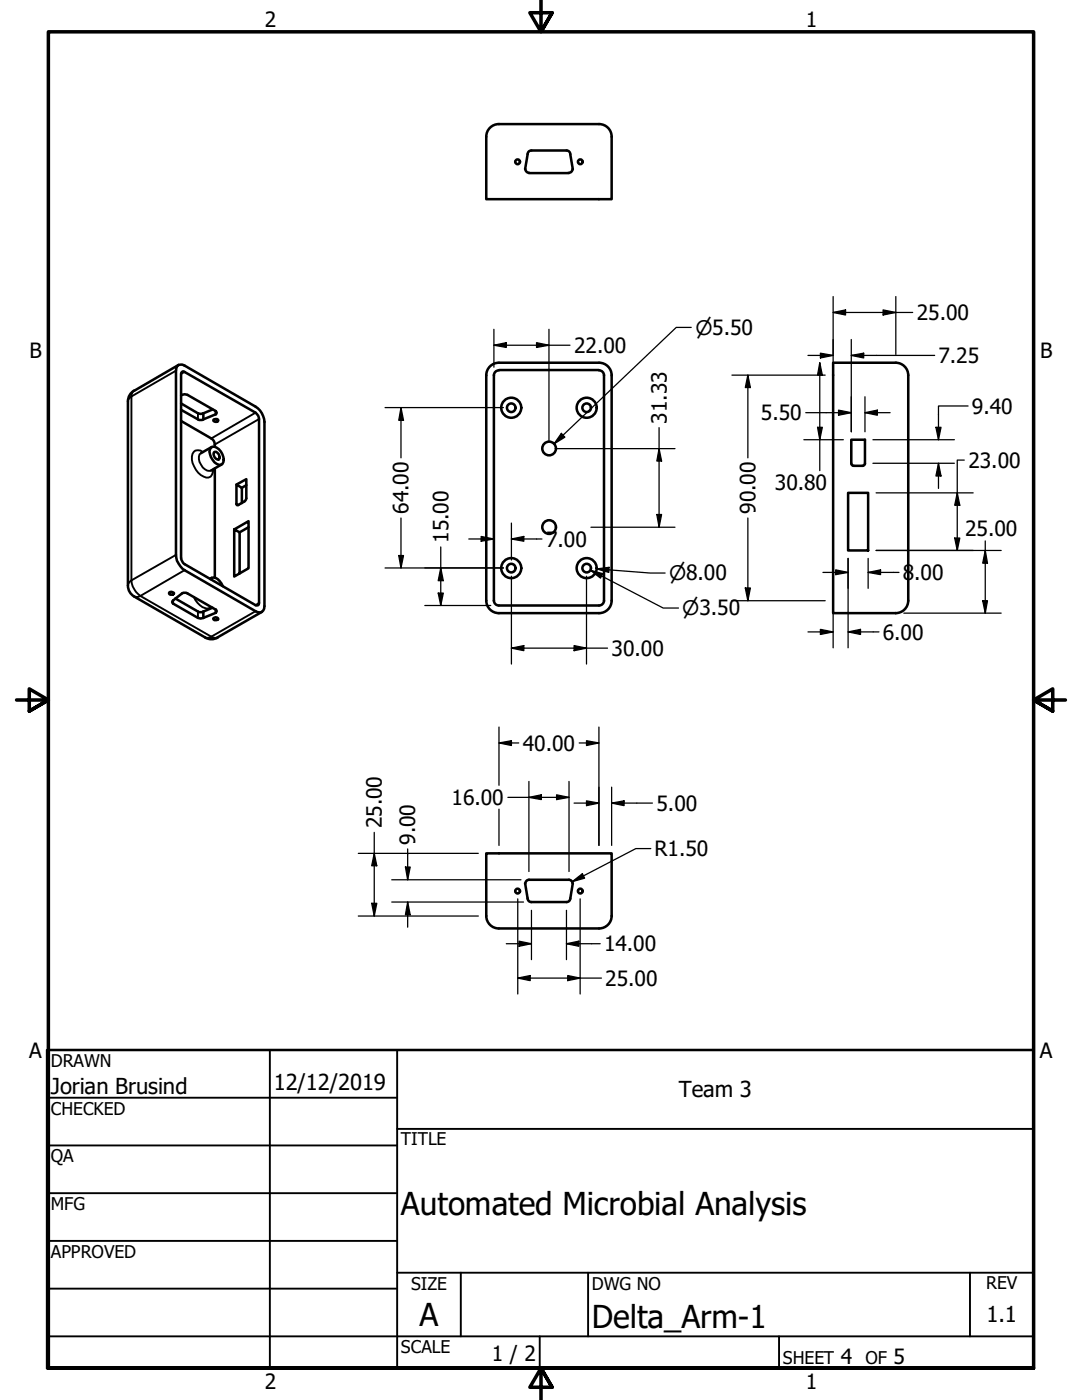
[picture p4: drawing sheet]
<svg xmlns="http://www.w3.org/2000/svg" width="216mm" height="279mm" viewBox="0 0 216 279" stroke-linecap="round" stroke-linejoin="round" font-family="sans-serif">
<!-- layer: Visible (ANSI) -->
<g fill="none" stroke="#000" stroke-width=".51">
<path d="M99.5 24.8a2.51 2.51 0 0 0-2.5 2.5v12.5h25v-12.5a2.51 2.51 0 0 0-2.5-2.5h-19.9M104.8 33.8a.73 .73 0 0 0 .8 .7M105.5 34.5h8M106 30a.73 .73 0 0 0-.7 .8l-.5 3M106 30h7.1a.73 .73 0 0 1 .7 .8l.5 3M114.2 33.8a.73 .73 0 0 1-.7 .7M26.8 77.9a2.51 2.51 0 0 0-1.3 2.2v36.7M35.3 73.2a1.16 1.16 0 0 1 1.5-.2l14.2 8.2a3.9 3.9 0 0 1 1.8 3v36.8a1.08 1.08 0 0 1-.6 1.1 1.08 1.08 0 0 1-1.2-.1l-14.2-8.2a4 4 0 0 1-1.7-3.1v-36.7zM35.6 72.8l-8.8 5.2M36.1 78.9l.7-.2 .6 .1 5.7 3.2M36.4 74.2h.4l14.2 8.2a1.63 1.63 0 0 1 .7 1.2v36.7l-.1 .4-.4 .1-14.4-8.2-.6-.9-.1-37.1zM99.5 73.9a.99 .99 0 0 0-.9 1v45a.98 .98 0 0 0 .9 .9"/>
<path d="M99.5 72.4a2.51 2.51 0 0 0-2.5 2.5v45a2.51 2.51 0 0 0 2.5 2.5M99.6 72.4h19.9a2.51 2.51 0 0 1 2.5 2.5v45a2.51 2.51 0 0 1-2.5 2.5h-19.9M99.6 73.9h19.9M119.5 73.9a.98 .98 0 0 1 1 1v45a.99 .99 0 0 1-1 .9h-19.9M166.2 72.4h12.5a2.51 2.51 0 0 1 2.5 2.5v45a2.51 2.51 0 0 1-2.5 2.5h-12.5zM36.1 84l6.1 3.5a1.54 1.54 0 0 1 .7 1.7M36.1 81.8l3.7 2 .8-.1M36.1 80.5l3.4 2 .6 .1 .5-.1M40.6 82.5v1.2M42.1 89.3a1.14 1.14 0 0 1 1.6 .4 2.47 2.47 0 0 1 .7 2.9 1.14 1.14 0 0 1-1.6-.3 2.96 2.96 0 0 1-.9-2.6zM42.2 89.2l-2.1 1.2M42.4 81.7l-1.8 .8"/>
<path d="M42.7 83.7l.6-.1 .3 .3a.6 .6 0 0 1-1.1 0zM42.7 90.3l.2-.1a1.02 1.02 0 0 1 .7 1.6 1.15 1.15 0 0 1-.9-1.5zM42.9 93.5v21.8M43.1 82l.1 .4-.1 .3M43.1 82.7l-2.5 1M43.1 82v.7M44.2 92.7l-2.1 1.2M47.2 96.7l1.9-1.1v4.1l-.3 .4-1.4 .7-.2-.2v-3.9l1.1 .6v3.1M49.1 96.8l-.8 .5M169.2 98.4h4v11.5h-4zM169.9 92.5v-4.7h2.7v4.7M169.9 92.5l.2 .4 .3 .1h1.7l.4-.3 .1-.2"/>
<path d="M25.5 116.9a2.51 2.51 0 0 0 1.3 2.1M26.8 119.1l14.1 8.1M33.8 118.2a.74 .74 0 0 1 .9 .2 .6 .6 0 0 1-1 0zM35 119.4l4.8 2.8 .8-.2M42 115.6a1.13 1.13 0 0 1 1.8 .4l.6 1M42.2 115.3l-.3 .2M46.7 105.7v9.4l2.9-1.7v-9.4l-2.9 1.7 1.1 .5v8.2M49.6 105.2l-1.8 1M40.6 122v1.3M40.9 127.2a2.51 2.51 0 0 0 2.5 0M42.4 121.3l-1.8 .7M42.7 123.3h.6l.3 .3a.65 .65 0 0 1-1.1-.2z"/>
<path d="M43.1 121.7l-6-3.4-.8 .1-1.8 1.4a.36 .36 0 0 0 0 .7l5 2.8 .6 .1 .5-.1M43.1 121.7l.1 .3-.1 .3M43.1 121.7v.6M43.1 122.3l-2.5 1M52.3 122.1l-8.9 5.1M104.8 176.3l.5 3M105.3 179.3a.73 .73 0 0 0 .7 .7M113.5 175.6a.73 .73 0 0 1 .7 .7M113.5 175.6h-7.9a.73 .73 0 0 0-.8 .7M113.8 179.3a.73 .73 0 0 1-.7 .7h-7.1M114.3 176.3l-.5 3M97 182.8v-12.5h25v12.5"/>
<path d="M97 182.8a2.51 2.51 0 0 0 2.5 2.5M122 182.8a2.51 2.51 0 0 1-2.5 2.5h-19.9"/>
<circle cx="103.3" cy="32.3" r=".48"/>
<circle cx="115.8" cy="32.3" r=".48"/>
<circle cx="102" cy="81.4" r="2"/>
<circle cx="102" cy="81.4" r=".86"/>
<circle cx="109.6" cy="89.5" r="1.37"/>
<circle cx="117.1" cy="81.4" r="2"/>
<circle cx="117.1" cy="81.4" r=".86"/>
<circle cx="102" cy="113.4" r="2"/>
<circle cx="102" cy="113.4" r=".86"/>
<circle cx="109.6" cy="105.2" r="1.37"/>
<circle cx="117.1" cy="113.4" r="2"/>
<circle cx="117.1" cy="113.4" r=".86"/>
<circle cx="103.3" cy="177.8" r=".48"/>
<circle cx="115.8" cy="177.8" r=".48"/>
</g>
<!-- layer: Visible Narrow (ANSI) -->
<g fill="none" stroke="#000" stroke-width=".38">
<path d="M26.8 78l-.3 .2-.3 .9-.6 .7-.1 .3M35.1 74l-8.9 5.1v36.7M36.8 74.2l-.7 .4M39.5 82.5v1.2M40.1 90.4a1.59 1.59 0 0 0 0 2.4 1.87 1.87 0 0 0 2 1.1M40.5 90.2a1.26 1.26 0 0 0-1.4-.3 1.26 1.26 0 0 0-.8 1.2 4.3 4.3 0 0 0 2.8 4.2 1.1 1.1 0 0 0 1.4-1.1v-.5M51 82.4l-8.8 5.1M51.7 83.6l-8.8 5.1M26.2 115.8l-.4 .3-.3 .7M26.2 115.8a4.4 4.4 0 0 0 1.8 3.1M28 118.9l-.4 .2h-.8M28 118.9l14.2 8.2"/>
<path d="M34.5 119.8v.7M35.1 110.7l-8.9 5.1M36.8 113.8l-8.8 5.1M38.7 119.1a3.8 3.8 0 0 0 2.6 2.4l.8-.3M47.2 100.6l.4 .2M39.5 122v1.3M42.2 127.1l-.9 .2-.4-.1M42.2 127.1l.9 .2 .3-.1M51 122l-8.8 5.1M51.7 120.3l-.7 .5"/>
</g>
<!-- layer: Border (ANSI) -->
<path d="M107.9 0v6.4l-2.2-3.9h4.5l-2.3 3.9 2.3-3.9M3.3 139.7h6.4l-3.9-2.2v4.4l3.9-2.2-3.9 2.2M212.6 139.7h-6.4l3.9-2.2v4.4l-3.9-2.2 3.9 2.2M9.7 273v-266.6h196.5v266.6h-196.5h196.5M110.2 276.9l-2.3-3.9 2.3 3.9h-4.5l2.2-3.9v6.4" fill="none" stroke="#000" stroke-width=".7"/>
<!-- layer: Title (ANSI) -->
<g fill="none" stroke="#000" stroke-width=".38">
<path d="M9.4 219.1h69.8M53.8 209.5v63.5M79.2 209.5v63.5M9.4 228.6h69.8M9.4 238.1h69.8M79.2 225.3h127M9.4 247.6h69.8M9.4 257.2h69.8M79.2 254h127M91.9 254v12.7M117.3 254v12.7M193.5 254v12.7"/>
<path d="M9.4 266.7h196.8M107.7 266.7v6.3M155.4 266.7v6.3"/>
</g>
<path d="M9.4 209.5h196.8v63.5h-196.8z" fill="none" stroke="#000" stroke-width=".51"/>
<!-- layer: Dimension (ANSI) -->
<g fill="none" stroke="#000" stroke-width=".25">
<path d="M166.2 59.2v14.1M178.8 59.2v11.5M98.6 68.9l2.4-.5v.9zM98.6 68.9h15.1M98.6 65.7v7.6M107.1 68.4l2.4 .5-2.4 .4zM109.5 65.7v22.2M137.9 65.3h-3l-24.3 23.3M146 74.9h18.7M149.2 74.9l.5 2.4h-1zM149.2 74.9v16.5M161.2 70.9h5"/>
<path d="M163.6 72.4l.5 2.5h-1zM163.6 72.4v21.5M163.7 70.5l2.5 .4-2.5 .5zM166.2 62.4l2.5-.6v1.1zM166.2 62.4h15.9M169.9 70.9l2.4-.4v.9zM169.9 70.9h16.6M169.9 67.8v18.4M172.6 79.2v7M176.2 61.8l2.6 .6-2.6 .5zM76.8 81.3h23.7M80 81.3l.5 2.6h-.9z"/>
<path d="M80 81.3v10.1M111.1 89.5h23.6M112 86.5l.7 .7-2.1 1.4zM131.5 89.5l.5 2.5h-.9zM131.5 85.3v19.9M160.4 87.8h7.9M160.8 82.4h9.1M163.1 85.3h1l-.5 2.5zM167.3 81.9l2.6 .5-2.6 .5zM172.6 82.4l2.5-.5v1zM172.6 82.4h5M174.2 87.8h16.2"/>
<path d="M174.2 92.5h16.2M174.8 98.4h19.4M186.8 85.3h1l-.5 2.5zM187.3 92.5l.5 2.5h-1zM187.3 92.5v5M191 98.4l.5 2.4h-1zM192.4 91.8h-1.4v18.1M193.2 81h-5.9v6.8M76.8 113.3h23.7M79.6 110.9h.9l-.5 2.4zM80 103.4v9.9M87.4 118.4h1.1l-.6 2.4z"/>
<path d="M87.9 113.3l.6 2.6h-1.1zM87.9 109.2v11.6M93.5 107.6h5.1M96 107.1l2.6 .5-2.6 .4zM102 107.6l2.5-.5v.9zM102 104.4v7.4M102 115v17.5M102 107.6h6.1M117 115v17.5M117.8 113.8l2.5 .7-.5 .9zM117.8 113.8l14.5 7.5h3.1M117.9 105.2h16.8"/>
<path d="M119.1 113.5l2.4-.3v1zM119.1 113.5l10.6 .9h3M131.1 102.7h.9l-.5 2.5zM146 119.9h18.7M148.7 117.3h1l-.5 2.6zM149.2 103.4v16.5M164.2 114.2h5M166.8 113.7l2.4 .5-2.4 .5zM169.2 111.4v17.9M173.2 114.2l2.5-.5v1zM173.2 114.2h6.2M173.2 111.4v6"/>
<path d="M174.8 109.9h25M190.5 107.4h1l-.5 2.5zM196.1 119.9h.9l-.4 2.5zM196.6 109.9l.4 2.5h-.9zM196.6 107.9v14.5M84.8 120.8h13.1M102 129.3l2.5-.5v1.1zM102 129.3h19.2M114.6 128.8l2.4 .5-2.4 .6zM161.2 126.1h5M163.7 125.6l2.5 .5-2.5 .5zM166.2 121.5v7.8"/>
<path d="M169.2 126.1l2.5-.5v1zM169.2 126.1h6.2M180.3 122.4h19.5M99.6 148.3l2.4-.5v1zM99.6 148.3h3.9M99.6 145.1v11.6M101.3 159.1h12.2M105.5 159.1l2.5-.5v1zM105.5 156v17.9M111.1 158.6l2.4 .5-2.4 .5zM113.5 156v17.9M115.6 148.3h3.9"/>
<path d="M117 147.8l2.5 .5-2.5 .5zM117 159.8l2.5 .5-2.5 .5zM119.5 145.1v23.6M122 157.1v11.6M71.5 170.3h23.9M74.7 170.3l.5 2.5h-1zM74.7 166.1v16.7M78.2 175.6h25.7M80.9 173h1l-.6 2.6zM81.3 169.4v6.2M99.6 161.5v7.2M103.3 179.4v19"/>
<path d="M114.2 176l2-1.6 .4 .9zM114.6 160.3h4.9M115.8 179.4v19M122 160.3l2.5-.5v1zM122 160.3h8.2M129.9 169.4h-3l-12.7 6.6M71.5 182.8h23.9M74.2 180.3h1l-.5 2.5zM78.2 180h26.3M81.3 180l.6 2.6h-1zM81.3 180v5M101 188.3h5"/>
<path d="M103.3 195.2l2.5-.5v1zM103.3 195.2h16.7M103.6 187.8l2.4 .5-2.4 .5zM106 181.7v9.8M113 188.3l2.5-.5v1zM113 188.3h6.8M113 181.7v9.8M113.3 194.7l2.5 .5-2.5 .5z"/>
</g>
<g fill="#000">
<path d="M98.6 68.9l2.4-.5v.9z" fill-rule="evenodd"/>
<path d="M107.1 68.4l2.4 .5-2.4 .4z" fill-rule="evenodd"/>
<path d="M149.2 74.9l.5 2.4h-1z" fill-rule="evenodd"/>
<path d="M163.7 70.5l2.5 .4-2.5 .5z" fill-rule="evenodd"/>
<path d="M163.6 72.4l.5 2.5h-1z" fill-rule="evenodd"/>
<path d="M166.2 62.4l2.5-.6v1.1z" fill-rule="evenodd"/>
<path d="M169.9 70.9l2.4-.4v.9z" fill-rule="evenodd"/>
<path d="M176.2 61.8l2.6 .6-2.6 .5z" fill-rule="evenodd"/>
<path d="M80 81.3l.5 2.6h-.9z" fill-rule="evenodd"/>
<path d="M112 86.5l.7 .7-2.1 1.4z" fill-rule="evenodd"/>
<path d="M131.5 89.5l.5 2.5h-.9z" fill-rule="evenodd"/>
<path d="M163.1 85.3h1l-.5 2.5z" fill-rule="evenodd"/>
<path d="M167.3 81.9l2.6 .5-2.6 .5z" fill-rule="evenodd"/>
<path d="M172.6 82.4l2.5-.5v1z" fill-rule="evenodd"/>
<path d="M186.8 85.3h1l-.5 2.5z" fill-rule="evenodd"/>
<path d="M187.3 92.5l.5 2.5h-1z" fill-rule="evenodd"/>
<path d="M79.6 110.9h.9l-.5 2.4z" fill-rule="evenodd"/>
<path d="M87.4 118.4h1.1l-.6 2.4z" fill-rule="evenodd"/>
<path d="M87.9 113.3l.6 2.6h-1.1z" fill-rule="evenodd"/>
<path d="M96 107.1l2.6 .5-2.6 .4z" fill-rule="evenodd"/>
<path d="M102 107.6l2.5-.5v.9z" fill-rule="evenodd"/>
<path d="M117.8 113.8l2.5 .7-.5 .9z" fill-rule="evenodd"/>
<path d="M119.1 113.5l2.4-.3v1z" fill-rule="evenodd"/>
<path d="M131.1 102.7h.9l-.5 2.5z" fill-rule="evenodd"/>
<path d="M148.7 117.3h1l-.5 2.6z" fill-rule="evenodd"/>
<path d="M166.8 113.7l2.4 .5-2.4 .5z" fill-rule="evenodd"/>
<path d="M173.2 114.2l2.5-.5v1z" fill-rule="evenodd"/>
<path d="M190.5 107.4h1l-.5 2.5z" fill-rule="evenodd"/>
<path d="M191 98.4l.5 2.4h-1z" fill-rule="evenodd"/>
<path d="M196.1 119.9h.9l-.4 2.5z" fill-rule="evenodd"/>
<path d="M196.6 109.9l.4 2.5h-.9z" fill-rule="evenodd"/>
<path d="M102 129.3l2.5-.5v1.1z" fill-rule="evenodd"/>
<path d="M114.6 128.8l2.4 .5-2.4 .6z" fill-rule="evenodd"/>
<path d="M163.7 125.6l2.5 .5-2.5 .5z" fill-rule="evenodd"/>
<path d="M169.2 126.1l2.5-.5v1z" fill-rule="evenodd"/>
<path d="M99.6 148.3l2.4-.5v1z" fill-rule="evenodd"/>
<path d="M105.5 159.1l2.5-.5v1z" fill-rule="evenodd"/>
<path d="M111.1 158.6l2.4 .5-2.4 .5z" fill-rule="evenodd"/>
<path d="M117 147.8l2.5 .5-2.5 .5z" fill-rule="evenodd"/>
<path d="M122 160.3l2.5-.5v1z" fill-rule="evenodd"/>
<path d="M74.7 170.3l.5 2.5h-1z" fill-rule="evenodd"/>
<path d="M80.9 173h1l-.6 2.6z" fill-rule="evenodd"/>
<path d="M114.2 176l2-1.6 .4 .9z" fill-rule="evenodd"/>
<path d="M117 159.8l2.5 .5-2.5 .5z" fill-rule="evenodd"/>
<path d="M74.2 180.3h1l-.5 2.5z" fill-rule="evenodd"/>
<path d="M81.3 180l.6 2.6h-1z" fill-rule="evenodd"/>
<path d="M103.6 187.8l2.4 .5-2.4 .5z" fill-rule="evenodd"/>
<path d="M103.3 195.2l2.5-.5v1z" fill-rule="evenodd"/>
<path d="M113.3 194.7l2.5 .5-2.5 .5z" fill-rule="evenodd"/>
<path d="M113 188.3l2.5-.5v1z" fill-rule="evenodd"/>
</g>
<g font-size="6.3">
<text x="80" y="242.5">Automated Microbial Analysis</text>
<text x="83.7" y="264.5">A</text>
<text x="118.1" y="265">Delta_Arm-1</text>
</g>
<g font-size="4.4">
<text x="10.2" y="218.2">Jorian Brusind</text>
<text x="54.6" y="217.6">12/12/2019</text>
<text x="135.4" y="219">Team 3</text>
<text x="196.8" y="263.8">1.1</text>
</g>
<g font-size="4.2">
<text x="52.8" y="5.3">2</text>
<text x="160.8" y="5.3">1</text>
<text x="182.9" y="63.9">25.00</text>
<text x="5.9" y="71.4">B</text>
<text x="114.6" y="70.4">22.00</text>
<text x="207.6" y="71.4">B</text>
<text x="187.3" y="72.5">7.25</text>
<text x="151.8" y="83.9">5.50</text>
<text x="193.9" y="82.5">9.40</text>
<text x="133" y="84.5" transform="rotate(-90 133 84.5)">31.33</text>
<text x="193.2" y="93.3">23.00</text>
<text x="154.6" y="97.9">30.80</text>
<text x="81.5" y="102.6" transform="rotate(-90 81.5 102.6)">64.00</text>
<text x="150.7" y="102.6" transform="rotate(-90 150.7 102.6)">90.00</text>
<text x="192.6" y="107.1">25.00</text>
<text x="89.5" y="108.3" transform="rotate(-90 89.5 108.3)">15.00</text>
<text x="109" y="109.1">7.00</text>
<text x="180.1" y="115.8">8</text>
<text x="182.4" y="115.8">.00</text>
<text x="122" y="130.9">30.00</text>
<text x="176.1" y="127.6">6.00</text>
<text x="104.3" y="149.8">40.00</text>
<text x="90.1" y="160.7">16.00</text>
<text x="131" y="161.8">5.00</text>
<text x="76.2" y="165.3" transform="rotate(-90 76.2 165.3)">25.00</text>
<text x="82.9" y="168.6" transform="rotate(-90 82.9 168.6)">9.00</text>
<text x="130.6" y="170.9">R1.50</text>
<text x="120.5" y="189.9">14.00</text>
<text x="120.8" y="196.7">25.00</text>
<text x="5.8" y="211.1">A</text>
<text x="207.5" y="211.1">A</text>
<text x="98.1" y="271.7">1 / 2</text>
<text x="167.8" y="272.2">4</text>
<text x="178.3" y="272.2">5</text>
<text x="52.8" y="277.1">2</text>
<text x="160.8" y="277.1">1</text>
</g>
<g font-size="4">
<text x="138.7" y="66.8">⌀5.50</text>
<text x="133.5" y="115.8">⌀8.00</text>
<text x="136.1" y="122.8">⌀3.50</text>
</g>
<g font-size="3.5">
<text x="10.2" y="212.9">DRAWN</text>
<text x="10.2" y="222.4">CHECKED</text>
<text x="10.2" y="232">QA</text>
<text x="80" y="228.6">TITLE</text>
<text x="10.2" y="241.5">MFG</text>
<text x="10.2" y="251">APPROVED</text>
<text x="82" y="257.4">SIZE</text>
<text x="118.1" y="257.4">DWG NO</text>
<text x="196.8" y="257.3">REV</text>
<text x="80" y="270.1">SCALE</text>
<text x="156.2" y="272.2">SHEET</text>
<text x="172.7" y="272.2">OF</text>
</g>
</svg>
